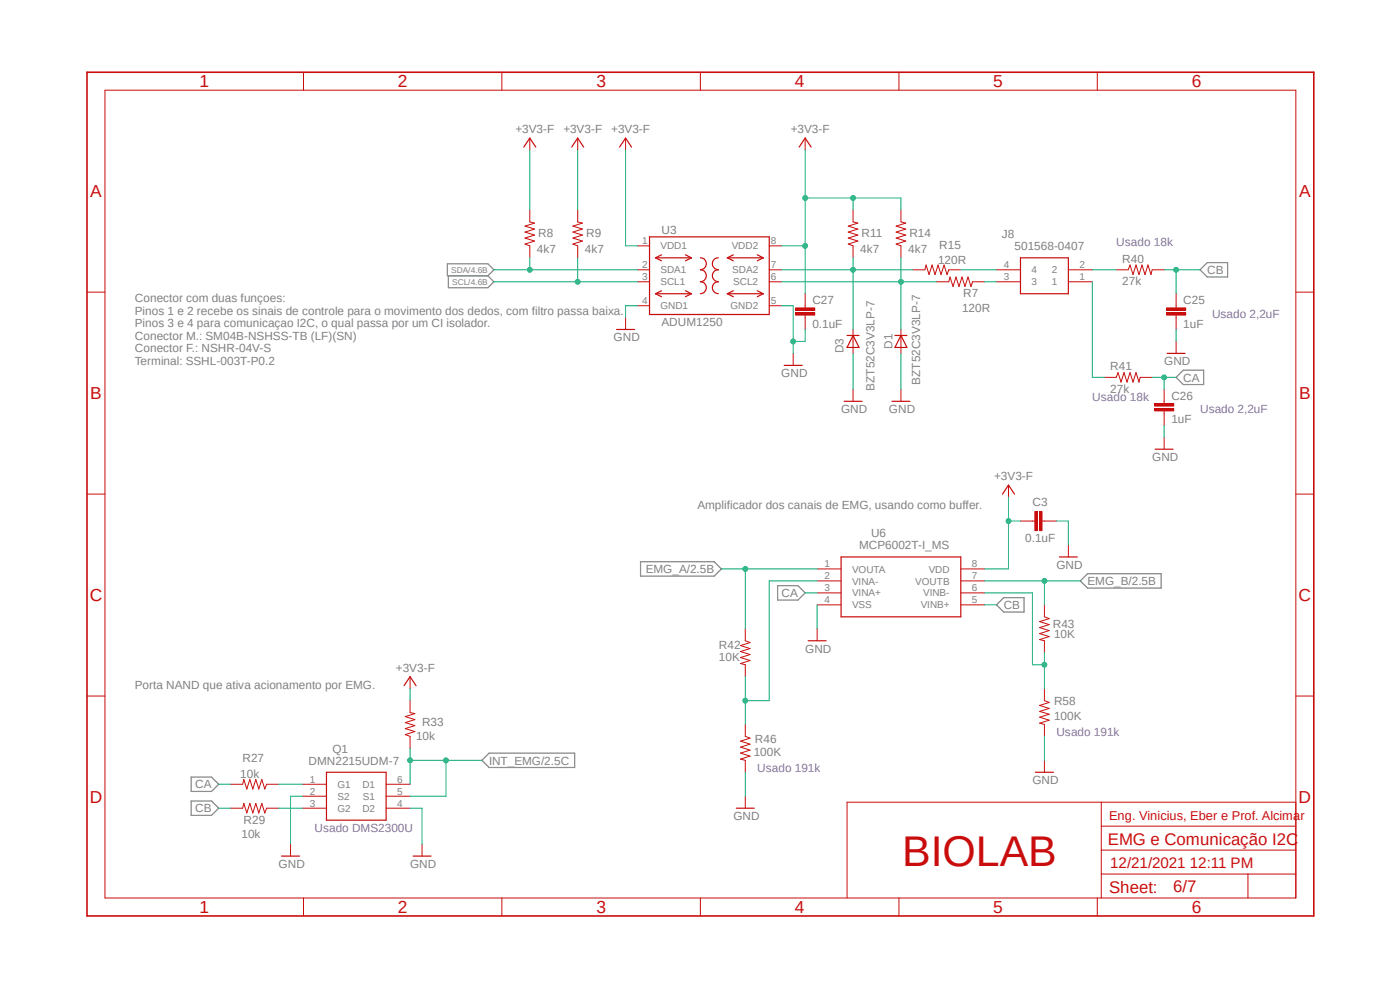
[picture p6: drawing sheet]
<svg xmlns="http://www.w3.org/2000/svg" width="297mm" height="210mm" viewBox="0 0 297 210" stroke-linecap="round" stroke-linejoin="round" font-family="sans-serif">
<path d="M17.9 15l261.2 179.9M279.1 15l-261.2 179.9" fill="none" stroke="#fff" stroke-width=".21"/>
<path d="M94.9 56h8.6l1.3 1.2-1.3 1.3h-8.6zM95.1 58.5v2.5h8.4l1.3-1.2-1.3-1.3M254.6 57.2l1.5-1.5h4.3v3.1h-4.3zM249.5 80.1l1.5-1.6h4.4v3.1h-4.4zM135.9 119.2h15.6l1.5 1.5-1.5 1.5h-15.6zM165 124.2h4.3l1.5 1.6-1.5 1.5h-4.3zM211.4 128.3l1.5-1.5h4.4v3h-4.4zM229.2 123.2l1.5-1.5h15.6v3.1h-15.6zM40.6 164.8h4.3l1.5 1.6-1.5 1.5h-4.3zM40.6 169.9h4.3l1.5 1.5-1.5 1.6h-4.3zM102.2 161.3l1.6-1.5h18.1v3h-18.1z" fill="none" stroke="#808080" stroke-width=".25"/>
<g fill="none" stroke="#c90d0c" stroke-width=".21">
<path d="M22.3 19.1h252.6v171.4h-252.6zM64.4 15.3v3.8M106.5 15.3v3.8M148.6 15.3v3.8M190.7 15.3v3.8M232.8 15.3v3.8M18.5 62h3.8M274.9 62h3.8M18.5 104.8h3.8M219 110.5h.5M221.1 110.5h.5M226.7 115.6v2.6"/>
<path d="M274.9 104.8h3.8M18.5 147.7h3.8M274.9 147.7h3.8M233.6 170.2v20.3M233.6 175.3h41.3M274.9 170.2h-95.2v20.3M64.4 190.5v3.8M106.5 190.5v3.8M148.6 190.5v3.8M190.7 190.5v3.8M232.8 190.5v3.8M233.6 185.4h41.3"/>
<path d="M233.6 180.3h41.3M264.8 185.4v5.1"/>
</g>
<path d="M18.5 15.3h260.2v179h-260.2z" fill="none" stroke="#c90d0c" stroke-width=".34"/>
<path d="M224.7 118.2h3.9" fill="none" stroke="#c90d0c" stroke-width=".25"/>
<path d="M220.6 108.5h.5v4.1h-.5z" fill-rule="evenodd" fill="#c90d0c"/>
<path d="M220.6 108.5h.5v4.1h-.5z" fill="none" stroke="#c90d0c" stroke-width=".21"/>
<path d="M219.5 108.5h.5v4.1h-.5z" fill-rule="evenodd" fill="#c90d0c"/>
<g fill="none" stroke="#c90d0c" stroke-width=".21">
<path d="M135.3 52.2h2.5M135.3 57.2h2.5M135.3 59.8h2.5M163.2 52.2h2.5M163.2 57.2h2.5M163.2 59.8h2.5M236.8 57.2h2.6l.3-1 .7 2.1 .6-2.1 .6 2.1 .7-2.1 .6 2.1 .6-2.1 .7 2.1 .2-1.1h2.6M132.7 67.4v2.5M135.3 64.9h2.5M163.2 64.9h2.5M168.3 75v2.5M249.5 64.9v.4"/>
<path d="M249.5 66.8v.6M249.5 72.4v2.6M234.3 80.1h2.5l.4-1.1 .6 2.1 .7-2.1 .6 2.1 .6-2.1 .7 2.1 .6-2.1 .6 2.1 .3-1h2.5M247 92.8v2.5M214 102.9v2.6M216.5 110.5h2.5M219.5 108.5h.5v4.1h-.5zM221.6 110.5h2.5M158.1 133.4v2.5l1 .4-2 .6 2 .7-2 .6 2 .7-2 .6 2 .6-2 .7 1 .2v2.6M173.4 133.4v2.5M221.6 128.3v2.6l1 .3-2 .7 2 .6-2 .6 2 .7-2 .6 2 .6-2 .7 1 .2v2.6M87 148.6v2.6l1 .2-2 .6 2 .7-2 .6 2 .6-2 .7 2 .6-2 .6 1 .4v2.5"/>
<path d="M87 143.6v2.5M158.1 153.7v2.5l1 .4-2 .6 2 .7-2 .6 2 .6-2 .7 2 .6-2 .6 1 .3v2.5M221.6 146.1v2.5l1 .4-2 .6 2 .7-2 .6 2 .6-2 .6 2 .7-2 .6 1 .3v2.5M48.9 166.4h2.6l.2-1 .7 2 .6-2 .6 2 .7-2 .6 2 .6-2 .7 2 .4-1h2.5M48.9 171.4h2.6l.2-1 .7 2.1 .6-2.1 .6 2.1 .7-2.1 .6 2.1 .6-2.1 .7 2.1 .4-1.1h2.5M61.6 179.1v2.5M89.5 179.1v2.5M158.1 168.9v2.5M221.6 161.3v2.5"/>
</g>
<g fill="none" stroke="#c90d0c" stroke-width=".25">
<path d="M137.8 50.2h25.4v16.5h-25.4zM139.1 54.7h7.6M139.1 54.7l1.2 .6M140.3 54.1l-1.2 .6M145.4 54.1l1.3 .6M146.7 54.7l-1.3 .6M148.6 54.7a1.27 1.27 0 0 1 1.3 1.3 1.27 1.27 0 0 1-1.3 1.2 1.27 1.27 0 0 1 1.3 1.3 1.27 1.27 0 0 1-1.3 1.3 1.27 1.27 0 0 1 1.3 1.2 1.27 1.27 0 0 1-1.3 1.3M152.4 54.7a1.27 1.27 0 0 0-1.3 1.3 1.27 1.27 0 0 0 1.3 1.2 1.27 1.27 0 0 0-1.3 1.3 1.27 1.27 0 0 0 1.3 1.3 1.27 1.27 0 0 0-1.3 1.2 1.27 1.27 0 0 0 1.3 1.3M154.3 54.7h7.6M154.3 54.7l1.3 .6M155.6 54.1l-1.3 .6M160.7 54.1l1.2 .6"/>
<path d="M161.9 54.7l-1.2 .6M130.8 69.9h3.8M139.1 62.3h7.6M139.1 62.3l1.2 .6M140.3 61.7l-1.2 .6M145.4 61.7l1.3 .6M146.7 62.3l-1.3 .6M154.3 62.3l1.3 .6M154.3 62.3h7.6M155.6 61.7l-1.3 .6M160.7 61.7l1.2 .6M161.9 62.3l-1.2 .6"/>
<path d="M166.4 77.5h3.8M247.6 75h3.8M245.1 95.3h3.8M212.7 104.8l1.3-1.9 1.2 1.9M171.4 135.9h3.9M85.7 145.5l1.3-1.9 1.3 1.9M156.2 171.4h3.8M219.7 163.8h3.8M59.7 181.6h3.8M87.6 181.6h3.8"/>
</g>
<path d="M247.5 66.3h4v.5h-4z" fill-rule="evenodd" fill="#c90d0c"/>
<path d="M247.5 66.3h4v.5h-4z" fill="none" stroke="#c90d0c" stroke-width=".21"/>
<path d="M247.5 65.3h4v.5h-4z" fill-rule="evenodd" fill="#c90d0c"/>
<path d="M247.5 65.3h4v.5h-4zM249.5 62.3v2.6M249.5 67.4v2.5M247 85.1v.5M247 87.2v.5" fill="none" stroke="#c90d0c" stroke-width=".21"/>
<path d="M244.9 86.7h4.1v.5h-4.1z" fill-rule="evenodd" fill="#c90d0c"/>
<path d="M244.9 86.7h4.1v.5h-4.1z" fill="none" stroke="#c90d0c" stroke-width=".21"/>
<path d="M244.9 85.6h4.1v.5h-4.1z" fill-rule="evenodd" fill="#c90d0c"/>
<path d="M170.8 64.9v.4M170.8 66.8v.6M244.9 85.6h4.1v.5h-4.1zM247 82.6v2.5M247 87.7v2.5" fill="none" stroke="#c90d0c" stroke-width=".21"/>
<path d="M168.8 66.3h4v.5h-4z" fill-rule="evenodd" fill="#c90d0c"/>
<path d="M168.8 66.3h4v.5h-4z" fill="none" stroke="#c90d0c" stroke-width=".21"/>
<path d="M168.8 65.3h4v.5h-4z" fill-rule="evenodd" fill="#c90d0c"/>
<g fill="none" stroke="#c90d0c" stroke-width=".21">
<path d="M112.4 29.3v2.5M122.6 29.3v2.5M132.7 29.3v2.5M170.8 29.3v2.5M112.4 44.5v2.6l1 .2-2 .7 2 .6-2 .6 2 .7-2 .6 2 .6-2 .7 1 .4v2.5M122.6 44.5v2.6l1 .2-2.1 .7 2.1 .6-2.1 .6 2.1 .7-2.1 .6 2.1 .6-2.1 .7 1.1 .4v2.5M181 44.5v2.6l1 .2-2 .7 2 .6-2 .6 2 .7-2 .6 2 .6-2 .7 1 .4v2.5M191.1 44.5v2.6l1.1 .2-2.1 .7 2.1 .6-2.1 .6 2.1 .7-2.1 .6 2.1 .6-2.1 .7 1 .4v2.5M193.7 57.2h2.5l.3-1 .6 2.1 .6-2.1 .7 2.1 .6-2.1 .6 2.1 .7-2.1 .6 2.1 .4-1.1h2.5M198.8 59.8h2.5l.2-1 .7 2 .6-2 .7 2 .6-2 .6 2 .7-2 .6 2 .3-1h2.6M211.4 59.8h5.1M211.4 57.2h5.1"/>
<path d="M226.7 59.8h5M226.7 57.2h5M168.8 65.3h4v.5h-4zM170.8 62.3v2.6M170.8 67.4v2.5M181 69.9v5.1M191.1 69.9v5.1M181 82.6v2.5M191.1 82.6v2.5M173.4 120.7h5M173.4 123.2h5M173.4 125.8h5"/>
<path d="M173.4 128.3h5M203.8 120.7h5.1M203.8 123.2h5.1M203.8 125.8h5.1M203.8 128.3h5.1M64.2 166.4h5.1M64.2 168.9h5.1M64.2 171.4h5.1M81.9 166.4h5.1M81.9 168.9h5.1M81.9 171.4h5.1"/>
</g>
<g fill="none" stroke="#c90d0c" stroke-width=".25">
<path d="M111.1 31.2l1.3-1.9 1.3 1.9M121.3 31.2l1.3-1.9 1.2 1.9M131.4 31.2l1.3-1.9 1.3 1.9M169.5 31.2l1.3-1.9 1.3 1.9M216.5 54.7h10.2v7.6h-10.2zM179.7 71.2h2.5M181 71.2l1.2 2.5h-2.5zM189.9 71.2h2.5M191.1 71.2l1.3 2.5h-2.5zM179.1 85.1h3.8M189.2 85.1h3.8M178.4 118.2h25.4v12.7h-25.4z"/>
<path d="M69.3 163.8h12.6v10.2h-12.6z"/>
</g>
<path d="M135.3 64.9h-2.6v2.5M165.7 64.9h2.6v10.1M170.8 69.9v2.5h-2.5M224.1 110.5h2.6v5.1M221.6 156.2v5.1M158.1 163.8v5.1" fill="none" stroke="#0dab76" stroke-width=".21"/>
<circle cx="168.3" cy="72.4" r=".51" fill="#0dab76"/>
<g fill="none" stroke="#0dab76" stroke-width=".21">
<path d="M181 75v7.6M191.1 75v7.6M249.5 69.9v2.5M244.4 80.1h5.1M247 80.1v2.5M247 90.2v2.6M170.8 125.8h2.6M173.4 128.3v5.1M46.4 166.4h2.5M59.1 166.4h5.1M64.2 168.9h-2.6v10.2M87 171.4h2.5v7.7"/>
<circle cx="168.3" cy="72.4" r=".51"/>
</g>
<circle cx="247" cy="80.1" r=".51" fill="#0dab76"/>
<g fill="none" stroke="#0dab76" stroke-width=".21">
<path d="M247 57.2h7.6M249.5 57.2v5.1M208.9 128.3h2.5M46.4 171.4h2.5"/>
<circle cx="247" cy="80.1" r=".51"/>
</g>
<circle cx="249.5" cy="57.2" r=".51" fill="#0dab76"/>
<g fill="none" stroke="#0dab76" stroke-width=".21">
<path d="M173.4 123.2h-10.2v25.4h-5.1M158.1 143.6v10.1"/>
<circle cx="249.5" cy="57.2" r=".51"/>
</g>
<circle cx="158.1" cy="148.6" r=".51" fill="#0dab76"/>
<g fill="none" stroke="#0dab76" stroke-width=".21">
<path d="M208.9 125.8h10.1v15.2h2.6M221.6 138.5v7.6"/>
<circle cx="158.1" cy="148.6" r=".51"/>
</g>
<circle cx="221.6" cy="141" r=".51" fill="#0dab76"/>
<g fill="none" stroke="#0dab76" stroke-width=".21">
<path d="M214 105.5v15.2h-5.1M214 110.5h2.5"/>
<circle cx="221.6" cy="141" r=".51"/>
</g>
<circle cx="213.9" cy="110.5" r=".51" fill="#0dab76"/>
<g fill="none" stroke="#0dab76" stroke-width=".21">
<path d="M132.7 31.8v20.4h2.6M170.8 31.8v10.2M165.7 52.2h5.1v10.1M87 146.1v2.5"/>
<circle cx="213.9" cy="110.5" r=".51"/>
</g>
<circle cx="170.8" cy="52.2" r=".51" fill="#0dab76"/>
<g fill="none" stroke="#0dab76" stroke-width=".21">
<path d="M181 44.5v-2.5h-10.2v10.2"/>
<circle cx="170.8" cy="52.2" r=".51"/>
</g>
<circle cx="170.8" cy="42" r=".51" fill="#0dab76"/>
<g fill="none" stroke="#0dab76" stroke-width=".21">
<path d="M181 42h10.1v2.5"/>
<circle cx="170.8" cy="42" r=".51"/>
</g>
<circle cx="181" cy="42" r=".51" fill="#0dab76"/>
<g fill="none" stroke="#0dab76" stroke-width=".21">
<path d="M112.4 31.8v12.7M122.6 31.8v12.7M104.8 59.8h30.5M122.6 54.7v5.1"/>
<circle cx="181" cy="42" r=".51"/>
</g>
<circle cx="122.6" cy="59.8" r=".51" fill="#0dab76"/>
<g fill="none" stroke="#0dab76" stroke-width=".21">
<path d="M104.8 57.2h30.5M112.4 54.7v2.5"/>
<circle cx="122.6" cy="59.8" r=".51"/>
</g>
<circle cx="112.4" cy="57.2" r=".51" fill="#0dab76"/>
<g fill="none" stroke="#0dab76" stroke-width=".21">
<path d="M191.1 54.7v5.1h-25.4M203.8 57.2h7.6"/>
<circle cx="112.4" cy="57.2" r=".51"/>
</g>
<circle cx="191.1" cy="59.8" r=".51" fill="#0dab76"/>
<g fill="none" stroke="#0dab76" stroke-width=".21">
<path d="M198.8 59.8h-7.7v10.1M231.7 57.2h5.1M231.7 59.8v20.3h2.6M87 158.7v7.7M87 161.3h7.6"/>
<circle cx="191.1" cy="59.8" r=".51"/>
</g>
<circle cx="87" cy="161.3" r=".51" fill="#0dab76"/>
<g fill="none" stroke="#0dab76" stroke-width=".21">
<path d="M102.2 161.3h-7.6v7.6h-7.6"/>
<circle cx="87" cy="161.3" r=".51"/>
</g>
<circle cx="94.6" cy="161.3" r=".51" fill="#0dab76"/>
<g fill="none" stroke="#0dab76" stroke-width=".21">
<path d="M153 120.7h20.4M158.1 120.7v12.7"/>
<circle cx="94.6" cy="161.3" r=".51"/>
</g>
<circle cx="158.1" cy="120.7" r=".51" fill="#0dab76"/>
<g fill="none" stroke="#0dab76" stroke-width=".21">
<path d="M208.9 123.2h20.3M221.6 123.2v5.1"/>
<circle cx="158.1" cy="120.7" r=".51"/>
</g>
<circle cx="221.6" cy="123.2" r=".51" fill="#0dab76"/>
<g fill="none" stroke="#0dab76" stroke-width=".21">
<path d="M165.7 57.2h28M181 54.7v2.5M208.9 59.8h2.5"/>
<circle cx="221.6" cy="123.2" r=".51"/>
</g>
<circle cx="181" cy="57.2" r=".51" fill="#0dab76"/>
<g fill="none" stroke="#0dab76" stroke-width=".21">
<path d="M181 57.2v12.7M59.1 171.4h5.1"/>
<circle cx="181" cy="57.2" r=".51"/>
</g>
<text font-size="9.1" fill="#c90d0c" x="191.4" y="183.6">BIOLAB</text>
<g font-size="3.7" fill="#c90d0c">
<text x="42.3" y="18.5">1</text>
<text x="84.4" y="18.5">2</text>
<text x="126.5" y="18.5">3</text>
<text x="168.6" y="18.5">4</text>
<text x="210.7" y="18.5">5</text>
<text x="252.9" y="18.5">6</text>
<text x="19.1" y="41.9">A</text>
<text x="275.6" y="41.9">A</text>
<text x="19.1" y="84.7">B</text>
<text x="275.6" y="84.7">B</text>
<text x="19" y="127.5">C</text>
<text x="275.5" y="127.5">C</text>
<text x="19" y="170.4">D</text>
<text x="275.5" y="170.4">D</text>
<text x="42.3" y="193.7">1</text>
<text x="84.4" y="193.7">2</text>
<text x="126.5" y="193.7">3</text>
<text x="168.6" y="193.7">4</text>
<text x="210.7" y="193.7">5</text>
<text x="252.9" y="193.7">6</text>
</g>
<g font-size="3.6" fill="#c90d0c">
<text x="235" y="179.3">EMG e Comunicação I2C</text>
<text x="235.3" y="189.4">Sheet:</text>
<text x="248.9" y="189.2">6/7</text>
</g>
<text font-size="3.2" fill="#c90d0c" x="235.5" y="184.1">12/21/2021 12:11 PM</text>
<text font-size="2.7" fill="#c90d0c" x="235.3" y="174">Eng. Vinicius, Eber e Prof. Alcimar</text>
<g font-size="2.5" fill="#808080">
<text x="109.3" y="28.3">+3V3-F</text>
<text x="119.5" y="28.3">+3V3-F</text>
<text x="129.7" y="28.3">+3V3-F</text>
<text x="167.8" y="28.3">+3V3-F</text>
<text x="113.9" y="53.7">4k7</text>
<text x="114.2" y="50.4">R8</text>
<text x="124.1" y="53.7">4k7</text>
<text x="124.3" y="50.4">R9</text>
<text x="140.3" y="49.6">U3</text>
<text x="182.5" y="53.7">4k7</text>
<text x="182.8" y="50.4">R11</text>
<text x="192.7" y="53.7">4k7</text>
<text x="192.9" y="50.4">R14</text>
<text x="199.3" y="52.9">R15</text>
<text x="212.6" y="50.5">J8</text>
<text x="215.2" y="53">501568-0407</text>
<text x="199" y="56">120R</text>
<text x="238.1" y="55.7">R40</text>
<text x="256.1" y="58.1">CB</text>
<text x="28.6" y="64.1">Conector com duas funçoes:</text>
<text x="172.3" y="64.5">C27</text>
<text x="204.3" y="63.1">R7</text>
<text x="238.1" y="60.5">27k</text>
<text x="251" y="64.5">C25</text>
<text x="28.6" y="66.7">Pinos 1 e 2 recebe os sinais de controle para o movimento dos dedos, com filtro passa baixa.</text>
<text x="28.6" y="69.4">Pinos 3 e 4 para comunicaçao I2C, o qual passa por um CI isolador.</text>
<text x="140.3" y="69.3">ADUM1250</text>
<text x="172.3" y="69.5">0.1uF</text>
<text x="204.1" y="66.1">120R</text>
<text x="251" y="69.5">1uF</text>
<text x="28.6" y="72.1">Conector M.: SM04B-NSHSS-TB (LF)(SN)</text>
<text x="28.6" y="74.7">Conector F.: NSHR-04V-S</text>
<text x="28.6" y="77.4">Terminal: SSHL-003T-P0.2</text>
<text x="130.2" y="72.4">GND</text>
<text x="178.9" y="75" transform="rotate(-90 178.9 75)">D3</text>
<text x="189.4" y="74" transform="rotate(-90 189.4 74)">D1</text>
<text x="247" y="77.5">GND</text>
<text x="165.7" y="80.1">GND</text>
<text x="185.5" y="82.8" transform="rotate(-90 185.5 82.8)">BZT52C3V3LP-7</text>
<text x="195.2" y="81.6" transform="rotate(-90 195.2 81.6)">BZT52C3V3LP-7</text>
<text x="235.5" y="83.4">27k</text>
<text x="235.5" y="78.6">R41</text>
<text x="251" y="80.9">CA</text>
<text x="178.4" y="87.7">GND</text>
<text x="188.6" y="87.7">GND</text>
<text x="248.5" y="89.8">1uF</text>
<text x="248.5" y="84.8">C26</text>
<text x="210.9" y="101.9">+3V3-F</text>
<text x="244.4" y="97.8">GND</text>
<text x="148" y="108">Amplificador dos canais de EMG, usando como buffer.</text>
<text x="219" y="107.4">C3</text>
<text x="184.8" y="114">U6</text>
<text x="182.2" y="116.5">MCP6002T-I_MS</text>
<text x="217.5" y="115">0.1uF</text>
<text x="137" y="121.6">EMG_A/2.5B</text>
<text x="224.1" y="120.7">GND</text>
<text x="230.7" y="124.1">EMG_B/2.5B</text>
<text x="165.8" y="126.7">CA</text>
<text x="212.9" y="129.2">CB</text>
<text x="152.5" y="137.7">R42</text>
<text x="223.4" y="133.1">R43</text>
<text x="223.6" y="135.4">10K</text>
<text x="84" y="142.5">+3V3-F</text>
<text x="152.5" y="140.3">10K</text>
<text x="170.8" y="138.5">GND</text>
<text x="28.6" y="146.1">Porta NAND que ativa acionamento por EMG.</text>
<text x="223.6" y="149.7">R58</text>
<text x="89.5" y="154">R33</text>
<text x="223.6" y="152.7">100K</text>
<text x="51.4" y="161.5">R27</text>
<text x="70.5" y="159.6">Q1</text>
<text x="88.3" y="157">10k</text>
<text x="159.9" y="160.3">100K</text>
<text x="160.1" y="157.5">R46</text>
<text x="41.4" y="167.3">CA</text>
<text x="51" y="165.1">10k</text>
<text x="65.4" y="162.2">DMN2215UDM-7</text>
<text x="103.8" y="162.2">INT_EMG/2.5C</text>
<text x="219" y="166.4">GND</text>
<text x="41.4" y="172.3">CB</text>
<text x="155.6" y="174">GND</text>
<text x="51.2" y="177.8">10k</text>
<text x="51.7" y="174.8">R29</text>
<text x="59.1" y="184.2">GND</text>
<text x="87" y="184.2">GND</text>
</g>
<g font-size="2.5" fill="#8252c2">
<text x="236.8" y="52.2">Usado 18k</text>
<text x="257.1" y="67.4">Usado 2,2uF</text>
<text x="231.7" y="85.1">Usado 18k</text>
<text x="254.6" y="87.7">Usado 2,2uF</text>
<text x="224.1" y="156.2">Usado 191k</text>
<text x="160.7" y="163.8">Usado 191k</text>
<text x="66.7" y="176.5">Usado DMS2300U</text>
</g>
<g font-size="2.1" fill="#808080">
<text x="136.3" y="51.8">1</text>
<text x="140.1" y="52.9">VDD1</text>
<text x="155.2" y="52.9">VDD2</text>
<text x="163.5" y="51.8">8</text>
<text x="136.3" y="56.9">2</text>
<text x="136.3" y="59.4">3</text>
<text x="140.1" y="58">SDA1</text>
<text x="155.4" y="58">SDA2</text>
<text x="163.5" y="56.9">7</text>
<text x="163.5" y="59.4">6</text>
<text x="213" y="59.4">3</text>
<text x="213" y="56.9">4</text>
<text x="218.9" y="58">4</text>
<text x="223.1" y="58">2</text>
<text x="229" y="59.4">1</text>
<text x="229" y="56.9">2</text>
<text x="136.3" y="64.5">4</text>
<text x="140.1" y="60.5">SCL1</text>
<text x="140.1" y="65.6">GND1</text>
<text x="155" y="65.6">GND2</text>
<text x="155.6" y="60.5">SCL2</text>
<text x="163.5" y="64.5">5</text>
<text x="218.9" y="60.5">3</text>
<text x="223.1" y="60.5">1</text>
<text x="174.9" y="120.3">1</text>
<text x="174.9" y="122.9">2</text>
<text x="174.9" y="125.4">3</text>
<text x="180.8" y="121.5">VOUTA</text>
<text x="180.8" y="124">VINA-</text>
<text x="194.2" y="124">VOUTB</text>
<text x="197" y="121.5">VDD</text>
<text x="206.2" y="120.3">8</text>
<text x="206.2" y="122.9">7</text>
<text x="206.2" y="125.4">6</text>
<text x="174.9" y="127.9">4</text>
<text x="180.8" y="126.5">VINA+</text>
<text x="180.8" y="129.1">VSS</text>
<text x="195.3" y="129.1">VINB+</text>
<text x="195.8" y="126.5">VINB-</text>
<text x="206.2" y="127.9">5</text>
<text x="65.7" y="166">1</text>
<text x="71.6" y="167.1">G1</text>
<text x="76.9" y="167.1">D1</text>
<text x="84.3" y="166">6</text>
<text x="65.7" y="168.6">2</text>
<text x="65.7" y="171.1">3</text>
<text x="71.6" y="169.7">S2</text>
<text x="71.6" y="172.2">G2</text>
<text x="76.9" y="172.2">D2</text>
<text x="77" y="169.7">S1</text>
<text x="84.3" y="168.6">5</text>
<text x="84.3" y="171.1">4</text>
</g>
<g font-size="1.8" fill="#808080">
<text x="95.7" y="57.9">SDA/4.6B</text>
<text x="95.9" y="60.4">SCL/4.6B</text>
</g>
</svg>
